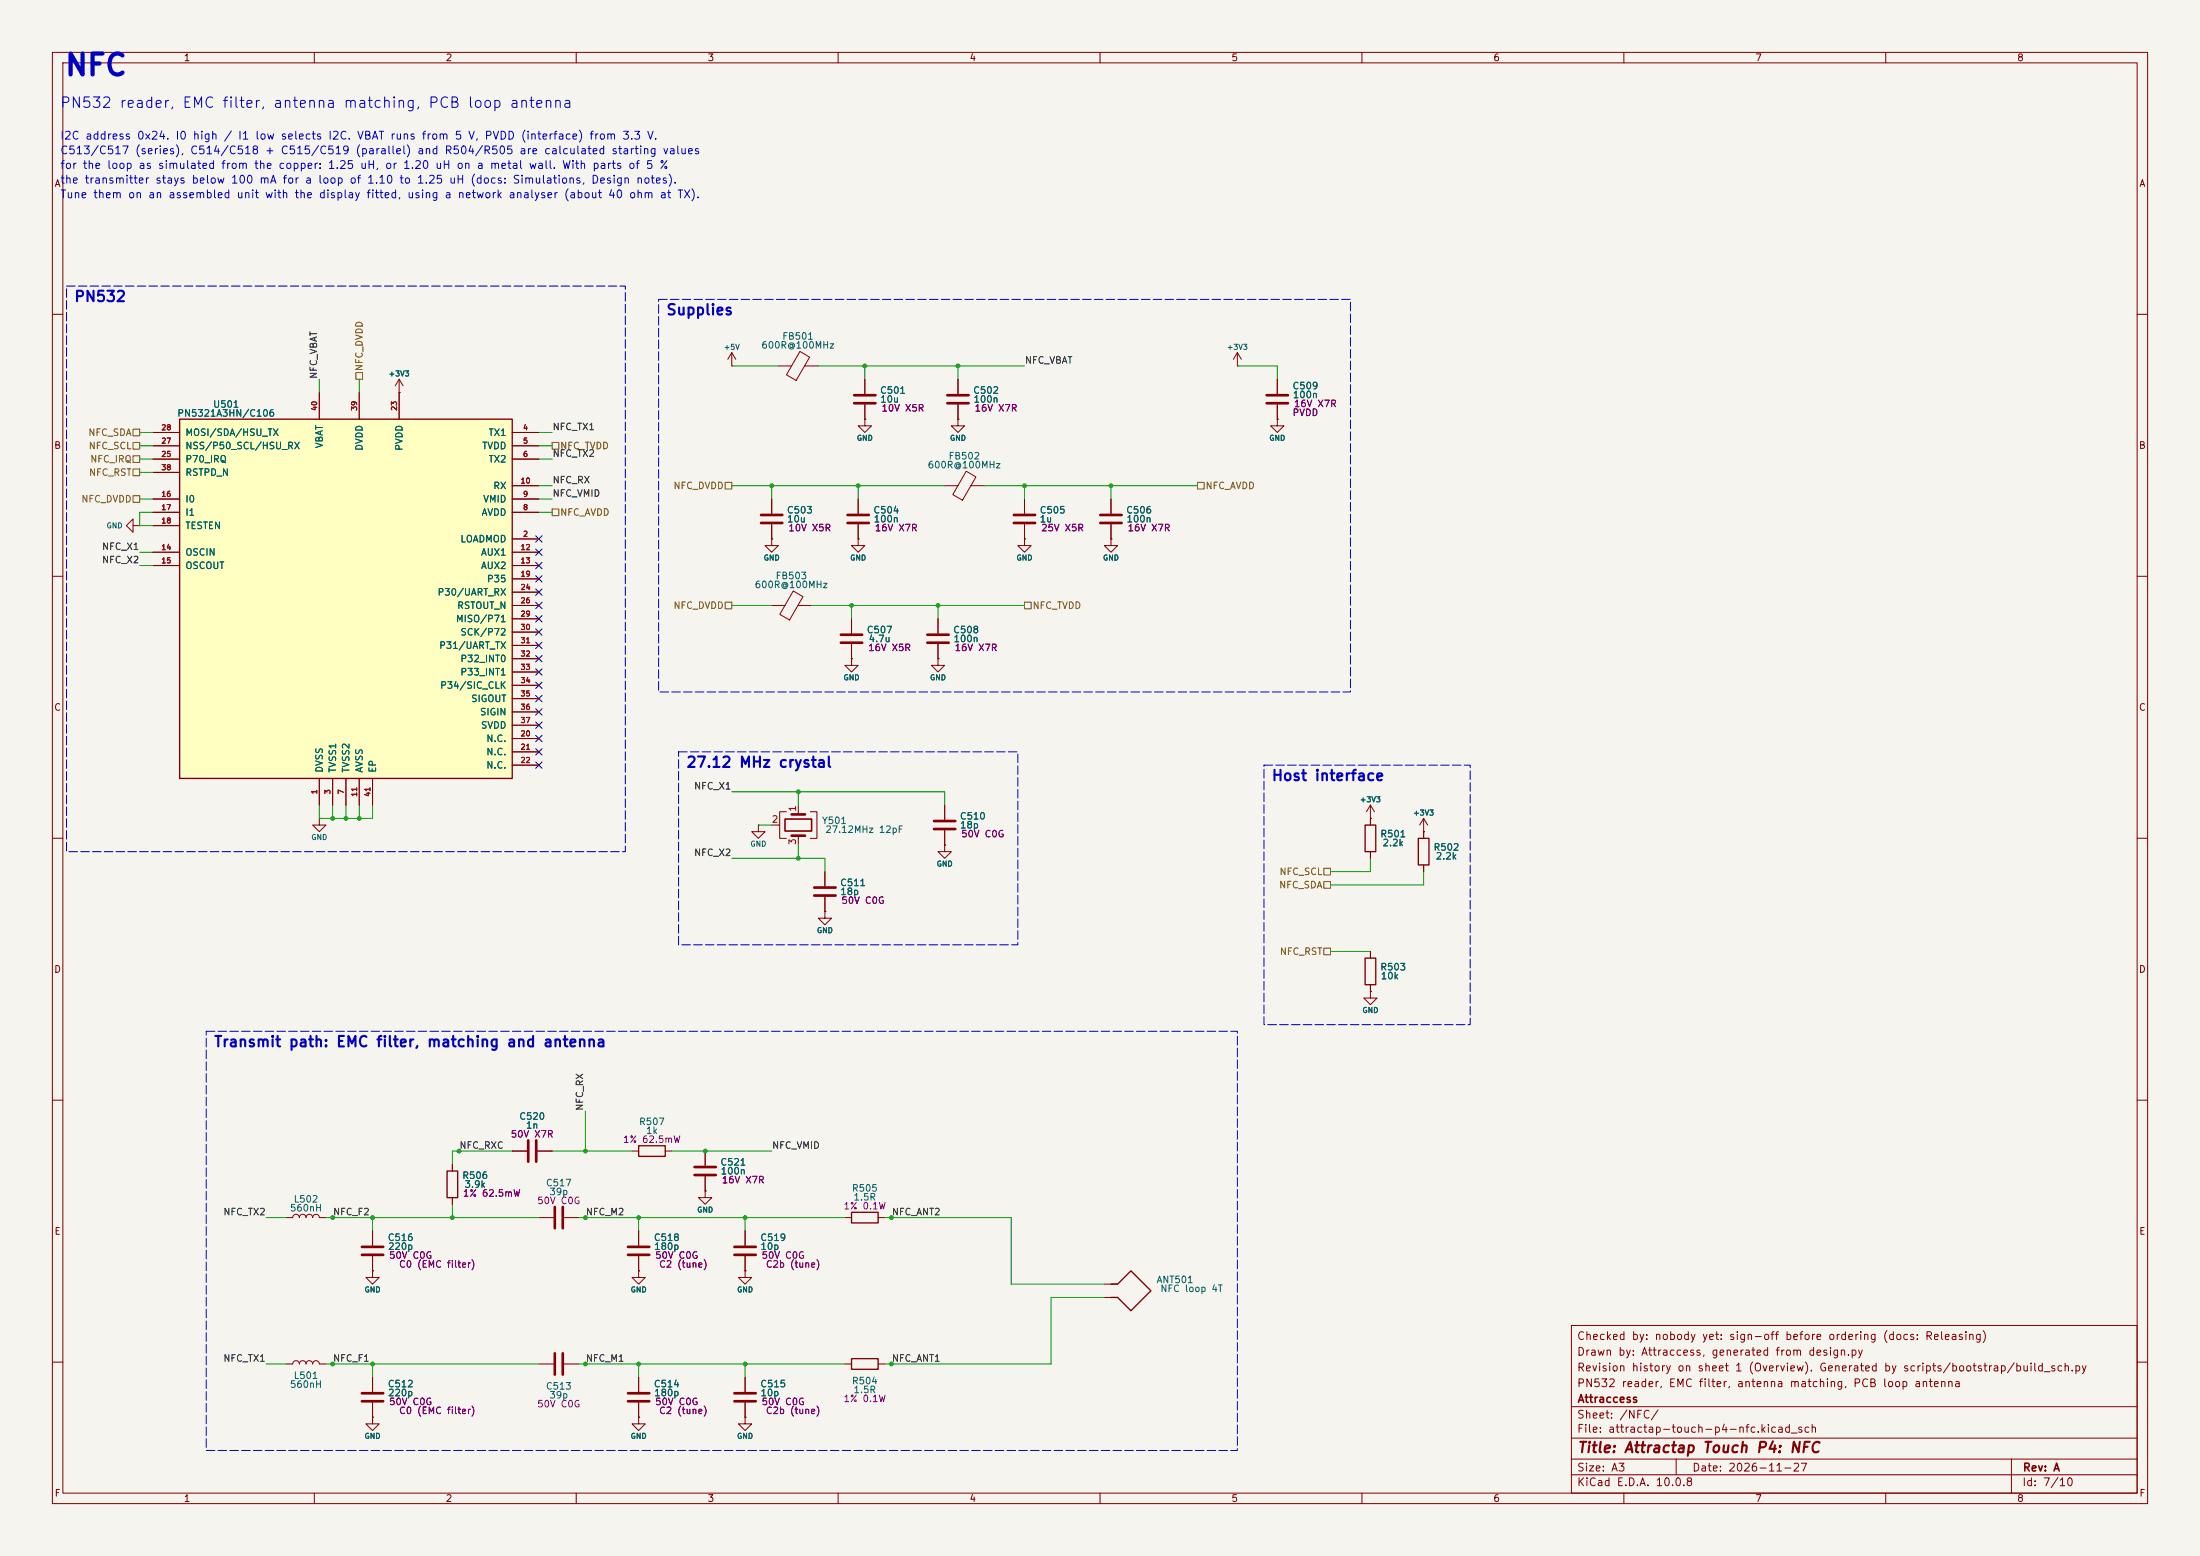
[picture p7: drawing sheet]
<svg xmlns="http://www.w3.org/2000/svg" width="420mm" height="297mm" viewBox="0 0 420 297" stroke-linecap="round" stroke-linejoin="round" font-family="sans-serif">
<path d="M0 0h420v297h-420z" fill="#f5f4ef" stroke="#f5f4ef" stroke-width=".19"/>
<g fill="none" stroke="#840000" stroke-width=".19">
<path d="M10 10h400v277h-400zM12 12h396v273h-396zM60 10v2M110 10v2M160 10v2M210 10v2M260 10v2M310 10v2M360 10v2M10 60h2M139.7 69.9h.1M139.7 67.3l-.8 1.3"/>
<path d="M139.7 67.3l.8 1.3M139.7 67.3v2.6M148.6 69.9h2.5M152.7 67.1l1.9 1.1-2.6 4.4-1.9-1zM153.6 69.9h2.6M165.1 72.4v2.8M165.1 77.2v2.8M182.9 72.4v2.8M182.9 77.2v2.8M236.2 69.9h.1M236.2 67.3l-.7 1.3M236.2 67.3l.8 1.3"/>
<path d="M236.2 67.3v2.6M408 60h2M147.3 95.3v2.7M163.8 95.3v2.7M165.1 80v1.3h1.3l-1.3 1.3-1.3-1.3h1.3M165.1 80h.1M180.3 92.7h2.6M182.9 80v1.3h1.2l-1.2 1.3-1.3-1.3h1.3M182.9 80h.1M184.5 89.9l1.8 1.1-2.6 4.5-1.8-1.1zM185.4 92.7h2.6M212.1 95.3v2.7"/>
<path d="M10 110h2M147.3 102.9v1.2h1.3l-1.3 1.3-1.3-1.3h1.3M147.3 102.9h.1M147.3 100.1v2.8M147.3 115.6h2.6M151.4 112.8l1.9 1.1-2.6 4.4-1.8-1zM152.3 115.6h2.6M162.6 118.1v2.8M163.8 102.9v1.2h1.3l-1.3 1.3-1.2-1.3h1.2M163.8 102.9h.1M163.8 100.1v2.8M179.1 118.1v2.8"/>
<path d="M212.1 102.9v1.2h1.3l-1.3 1.3-1.3-1.3h1.3M212.1 102.9h.1M212.1 100.1v2.8M408 110h2M162.6 125.7v1.3h1.2l-1.2 1.3-1.3-1.3h1.3M162.6 125.7h.1M162.6 122.9v2.8M179.1 125.7v1.3h1.2l-1.2 1.3-1.3-1.3h1.3M179.1 125.7h.1M179.1 122.9v2.8M10 160h2M61 156.2v1.3h1.2l-1.2 1.3-1.3-1.3h1.3"/>
<path d="M61 156.2h.1M144.8 157.5v1.3h1.2l-1.2 1.2-1.3-1.2h1.3M144.8 157.5h.1M147.3 157.5h1.5M150.1 154.9h-1.3v5.1h1.3M152.4 153.7v1.7M152.4 159.5v1.8M154.7 154.9h1.3v5.1h-1.3M180.3 153.7v2.8M180.3 158.5v2.8M408 160h2M157.5 174v1.3h1.2l-1.2 1.2-1.3-1.2h1.3"/>
<path d="M157.5 174h.1M157.5 166.4v2.8M157.5 171.2v2.8M180.3 161.3v1.3h1.3l-1.3 1.2-1.2-1.2h1.2M180.3 161.3h.1M10 210h2M97.8 219.7h2.8M102.6 219.7h2.8M120.6 219.7h1.3M127 219.7h1.3M134.6 219.7v2.8M408 210h2"/>
<path d="M54.6 232.4h1.3a.64 .64 0 0 1 .6-.6 .64 .64 0 0 1 .6 .6 .64 .64 0 0 1 .7-.6 .64 .64 0 0 1 .6 .6 .64 .64 0 0 1 .7-.6 .64 .64 0 0 1 .6 .6 .64 .64 0 0 1 .6-.6 .64 .64 0 0 1 .7 .6h1.2M71.1 234.9v2.8M71.1 239.8v2.8M86.4 222.2v1.3M86.4 228.6v1.3M102.9 232.4h2.8M107.7 232.4h2.8M121.9 234.9v2.8M121.9 239.8v2.8M134.6 227.3v1.3h1.3l-1.3 1.3-1.3-1.3h1.3M134.6 227.3h.1M134.6 224.5v2.8"/>
<path d="M71.1 242.6v1.2h1.3l-1.3 1.3-1.3-1.3h1.3M71.1 242.6h.1M121.9 242.6v1.2h1.3l-1.3 1.3-1.3-1.3h1.3M121.9 242.6h.1M142.2 242.6v1.2h1.3l-1.3 1.3-1.2-1.3h1.2M142.2 242.6h.1M210.8 245.1h2.6M210.8 247.6h2.6M300 253h108v32h-108zM10 260h2M300 278.5h108M300 274.5h108"/>
<path d="M300 268.5h108M320 278.5v3M384 278.5v6.5M408 260h2M60 285v2M110 285v2M160 285v2M210 285v2M260 285v2M300 281.5h108M310 285v2M360 285v2"/>
</g>
<g fill="none" stroke="#840000" stroke-width=".51">
<path d="M163.1 75.4h4M163.1 77h4M180.8 75.4h4.1M180.8 77h4.1M145.3 98.3h4.1M145.3 99.8h4.1M161.8 98.3h4.1M161.8 99.8h4.1M210.1 98.3h4M210.1 99.8h4M160.5 121.2h4.1M160.5 122.7h4.1"/>
<path d="M177 121.2h4.1M177 122.7h4.1M151.1 155.4h2.6M151.1 159.5h2.6M178.3 156.7h4.1M178.3 158.2h4.1M155.4 169.4h4.1M155.4 170.9h4.1M100.8 217.7v4M102.4 217.7v4M69.1 238h4.1M69.1 239.5h4.1"/>
<path d="M105.9 230.4v4M107.4 230.4v4M119.9 238h4.1M119.9 239.5h4.1M132.6 222.8h4.1M132.6 224.3h4.1"/>
</g>
<path d="M121.9 218.7h5.1v2h-5.1zM85.3 223.5h2.1v5.1h-2.1zM212.1 245.1h1.3l2.5-2.5 3.8 3.8-3.8 3.8-2.5-2.6h-1.3" fill="none" stroke="#840000" stroke-width=".25"/>
<path d="M149.9 156.3h5v2.3h-5z" fill="none" stroke="#840000" stroke-width=".3"/>
<path d="M34.3 80h63.5v68.6h-63.5z" fill="#ffffc2"/>
<path d="M34.3 80h63.5v68.6h-63.5zM260.6 157.5h2v5.1h-2zM270.8 160h2v5.1h-2zM260.6 182.9h2v5.1h-2zM162.6 231.4h5v2h-5zM162.6 259.3h5v2.1h-5z" fill="none" stroke="#840000" stroke-width=".25"/>
<g fill="none" stroke="#840000" stroke-width=".19">
<path d="M61 74.9v5.1M68.6 74.9v5.1M76.2 74.9h.1M76.2 72.4v7.6M76.2 72.4l-.8 1.3M76.2 72.4l.8 1.3M165.1 72.4v2.8M165.1 77.2v2.8M182.9 72.4v2.8M182.9 77.2v2.8M243.8 72.4v2.8M243.8 77.2v2.8"/>
<path d="M29.2 82.6h5.1M29.2 85.1h5.1M29.2 87.6h5.1M29.2 97.8h5.1M29.2 95.3h5.1M29.2 90.2h5.1M97.8 82.6h5.1M97.8 85.1h5.1M97.8 87.6h5.1M97.8 97.8h5.1M97.8 95.3h5.1M97.8 92.7h5.1"/>
<path d="M147.3 95.3v2.7M163.8 95.3v2.7M165.1 80h.1M182.9 80h.1M195.6 95.3v2.7M212.1 95.3v2.7M243.8 80v1.3h1.3l-1.3 1.3-1.2-1.3h1.2M243.8 80h.1M25.4 100.3v-1.2l-1.3 1.2 1.3 1.3v-1.3h1.3M26.7 100.3h.1M29.2 105.4h5.1M29.2 108h5.1"/>
<path d="M29.2 100.3h5.1M97.8 102.9h5.1M97.8 105.4h5.1M97.8 108h5.1M97.8 110.5h5.1M97.8 113h5.1M97.8 115.6h5.1M97.8 118.1h5.1M147.3 102.9h.1M147.3 100.1v2.8M162.6 118.1v2.8M163.8 102.9h.1"/>
<path d="M163.8 100.1v2.8M179.1 118.1v2.8M195.6 102.9v1.2h1.2l-1.2 1.3-1.3-1.3h1.3M195.6 102.9h.1M195.6 100.1v2.8M212.1 102.9h.1M212.1 100.1v2.8M97.8 120.7h5.1M97.8 123.2h5.1M97.8 125.7h5.1M97.8 128.3h5.1M97.8 130.8h5.1"/>
<path d="M97.8 133.4h5.1M97.8 135.9h5.1M97.8 138.4h5.1M162.6 125.7h.1M162.6 122.9v2.8M179.1 125.7h.1M179.1 122.9v2.8M61 148.6v5.1M63.5 148.6v5.1M66 148.6v5.1M68.6 148.6v5.1M71.1 148.6v5.1"/>
<path d="M97.8 141h5.1M97.8 143.5h5.1M97.8 146.1h5.1M180.3 153.7v2.8M180.3 158.5v2.8M261.6 156.2h.1M261.6 153.7v3.8M261.6 153.7l-.7 1.2M261.6 153.7l.8 1.2M271.8 158.8h.1M271.8 156.2l-.8 1.3M271.8 156.2l.7 1.3"/>
<path d="M271.8 156.2v3.8M157.5 174h.1M157.5 166.4v2.8M157.5 171.2v2.8M180.3 161.3h.1M261.6 162.6v1.2M271.8 165.1v1.3M261.6 189.2v1.3h1.3l-1.3 1.3-1.3-1.3h1.3M261.6 189.2h.1M261.6 181.6v1.3M261.6 188v1.2M97.8 219.7h2.8"/>
<path d="M102.6 219.7h2.8M134.6 219.7v2.8M71.1 234.9v2.8M71.1 239.8v2.8M86.4 222.2v1.3M86.4 228.6v1.3M121.9 234.9v2.8M121.9 239.8v2.8M134.6 227.3h.1M134.6 224.5v2.8M142.2 234.9v2.8M142.2 239.8v2.8"/>
<path d="M161.3 232.4h1.3M167.6 232.4h1.3M71.1 242.6h.1M121.9 242.6h.1M142.2 242.6h.1M54.6 260.3h1.3a.64 .64 0 0 1 .6-.6 .64 .64 0 0 1 .6 .6 .64 .64 0 0 1 .7-.6 .64 .64 0 0 1 .6 .6 .64 .64 0 0 1 .7-.6 .64 .64 0 0 1 .6 .6 .64 .64 0 0 1 .6-.6 .64 .64 0 0 1 .7 .6h1.2M71.1 270.5v1.3h1.3l-1.3 1.2-1.3-1.2h1.3M71.1 270.5h.1M71.1 262.9v2.8M71.1 267.7v2.8M102.9 260.3h2.8M107.7 260.3h2.8"/>
<path d="M121.9 270.5v1.3h1.3l-1.3 1.2-1.3-1.2h1.3M121.9 270.5h.1M121.9 262.9v2.8M121.9 267.7v2.8M142.2 270.5v1.3h1.3l-1.3 1.2-1.2-1.2h1.2M142.2 270.5h.1M142.2 262.9v2.8M142.2 267.7v2.8M161.3 260.3h1.3M167.6 260.3h1.3"/>
</g>
<g fill="none" stroke="#840000" stroke-width=".51">
<path d="M241.8 75.4h4.1M241.8 77h4.1M193.5 98.3h4.1M193.5 99.8h4.1M140.2 238h4.1M140.2 239.5h4.1M105.9 258.3v4.1M107.4 258.3v4.1M69.1 265.9h4.1M69.1 267.5h4.1M119.9 265.9h4.1M119.9 267.5h4.1"/>
<path d="M140.2 265.9h4.1M140.2 267.5h4.1"/>
</g>
<g fill="none" stroke="#725600" stroke-width=".19">
<path d="M67.9 71.1h1.3v1.3h-1.3zM25.4 84.5h1.3v1.2h-1.3zM25.4 89.5h1.3v1.3h-1.3zM25.4 94.6h1.3v1.3h-1.3zM25.4 81.9h1.3v1.3h-1.3zM25.4 87h1.3v1.3h-1.3zM105.4 84.5h1.3v1.2h-1.3zM105.4 97.2h1.3v1.2h-1.3zM138.4 92.1h1.3v1.2h-1.3zM228.6 92.1h1.3v1.2h-1.3zM138.4 114.9h1.3v1.3h-1.3zM195.6 114.9h1.2v1.3h-1.2z"/>
<path d="M252.7 165.7h1.3v1.3h-1.3zM252.7 168.3h1.3v1.2h-1.3zM252.7 181h1.3v1.2h-1.3z"/>
</g>
<g fill="none" stroke="#009600" stroke-width=".19">
<path d="M61 72.4v2.5M68.6 72.4v2.5M139.7 69.9h8.9M156.2 69.9h39.4M165.1 69.9v2.5M182.9 69.9v2.5M236.2 69.9h7.6v2.5M26.7 87.6h2.5M26.7 85.1h2.5M26.7 82.6h2.5M26.7 90.2h2.5M26.7 95.3h2.5"/>
<path d="M29.2 97.8h-2.5v2.5h2.5M102.9 92.7h2.5M102.9 87.6h2.5M102.9 85.1h2.5M102.9 82.6h2.5M102.9 97.8h2.5M102.9 95.3h2.5M139.7 92.7h40.6M147.3 92.7v2.6M163.8 92.7v2.6M188 92.7h40.6M195.6 92.7v2.6"/>
<path d="M212.1 92.7v2.6M26.7 105.4h2.5M26.7 108h2.5M139.7 115.6h7.6M154.9 115.6h40.7M162.6 115.6v2.5M179.1 115.6v2.5M61 153.7v2.5h10.1v-2.5M63.5 153.7v2.5M66 153.7v2.5M68.6 153.7v2.5M139.7 151.1h40.6v2.6"/>
<path d="M144.8 157.5h2.5M152.4 151.1v2.6M139.7 163.8h17.8v2.6M152.4 161.3v2.5M261.6 163.8v2.6h-7.6M271.8 166.4v2.5h-17.8M254 181.6h7.6M97.8 219.7h-11.4v2.5M105.4 219.7h15.2M111.8 212.1v7.6M128.3 219.7h19M50.8 232.4h3.8"/>
<path d="M62.2 232.4h40.7M71.1 232.4v2.5M86.4 229.9v2.5M110.5 232.4h50.8M121.9 232.4v2.5M142.2 232.4v2.5M168.9 232.4h24.1v12.7h17.8M210.8 247.6h-10.1v12.7h-31.8M50.8 260.3h3.8M62.2 260.3h40.7M71.1 260.3v2.6M110.5 260.3h50.8"/>
<path d="M121.9 260.3v2.6M142.2 260.3v2.6"/>
</g>
<g fill="none" stroke="#000084" stroke-width=".19">
<path d="M102.3 117.5l1.2 1.2M102.3 115l1.2 1.2M102.3 112.4l1.2 1.2M102.3 109.9l1.2 1.2M102.3 107.3l1.2 1.3M102.3 104.8l1.2 1.2M102.3 102.3l1.2 1.2M103.5 117.5l-1.2 1.2M103.5 115l-1.2 1.2M103.5 112.4l-1.2 1.2M103.5 109.9l-1.2 1.2M103.5 107.3l-1.2 1.3"/>
<path d="M103.5 104.8l-1.2 1.2M103.5 102.3l-1.2 1.2M102.3 137.8l1.2 1.2M102.3 132.7l1.2 1.3M102.3 135.3l1.2 1.2M102.3 120l1.2 1.3M102.3 122.6l1.2 1.2M102.3 125.1l1.2 1.2M102.3 127.7l1.2 1.2M102.3 130.2l1.2 1.2M103.5 137.8l-1.2 1.2M103.5 132.7l-1.2 1.3"/>
<path d="M103.5 135.3l-1.2 1.2M103.5 120l-1.2 1.3M103.5 122.6l-1.2 1.2M103.5 125.1l-1.2 1.2M103.5 127.7l-1.2 1.2M103.5 130.2l-1.2 1.2M102.3 140.4l1.2 1.2M102.3 142.9l1.2 1.2M102.3 145.4l1.2 1.3M103.5 140.4l-1.2 1.2M103.5 142.9l-1.2 1.2M103.5 145.4l-1.2 1.3"/>
</g>
<path d="M12.7 54.6h106.7v108h-106.7zM125.7 57.2h132.1v74.9h-132.1zM129.5 143.5h64.8v36.8h-64.8zM241.3 146.1h39.4v49.5h-39.4zM39.4 196.9h196.8v80h-196.8z" fill="none" stroke="#0000c2" stroke-width=".19" stroke-dasharray="1.6 .6"/>
<g fill="#009600">
<circle cx="170.2" cy="260.3" r=".46"/>
<circle cx="170.2" cy="232.4" r=".46"/>
<circle cx="71.1" cy="232.4" r=".46"/>
<circle cx="86.4" cy="232.4" r=".46"/>
<circle cx="63.5" cy="260.3" r=".46"/>
<circle cx="71.1" cy="260.3" r=".46"/>
<circle cx="87.6" cy="219.7" r=".46"/>
<circle cx="63.5" cy="232.4" r=".46"/>
<circle cx="66" cy="156.2" r=".46"/>
<circle cx="68.6" cy="156.2" r=".46"/>
<circle cx="63.5" cy="156.2" r=".46"/>
<circle cx="111.8" cy="219.7" r=".46"/>
<circle cx="111.8" cy="260.3" r=".46"/>
<circle cx="121.9" cy="260.3" r=".46"/>
<circle cx="142.2" cy="260.3" r=".46"/>
<circle cx="134.6" cy="219.7" r=".46"/>
<circle cx="142.2" cy="232.4" r=".46"/>
<circle cx="121.9" cy="232.4" r=".46"/>
<circle cx="111.8" cy="232.4" r=".46"/>
<circle cx="163.8" cy="92.7" r=".46"/>
<circle cx="147.3" cy="92.7" r=".46"/>
<circle cx="162.6" cy="115.6" r=".46"/>
<circle cx="179.1" cy="115.6" r=".46"/>
<circle cx="152.4" cy="151.1" r=".46"/>
<circle cx="152.4" cy="163.8" r=".46"/>
<circle cx="182.9" cy="69.9" r=".46"/>
<circle cx="165.1" cy="69.9" r=".46"/>
<circle cx="195.6" cy="92.7" r=".46"/>
<circle cx="212.1" cy="92.7" r=".46"/>
</g>
<text font-size="4" fill="#0000c2" x="12.1" y="15.4">NFC</text>
<g font-size="2" fill="#0000c2">
<text x="11.3" y="21.1">PN532 reader, EMC filter, antenna matching, PCB loop antenna</text>
<text x="14" y="58.1">PN532</text>
<text x="127.1" y="60.6">Supplies</text>
<text x="130.9" y="147">27.12 MHz crystal</text>
<text x="242.6" y="149.5">Host interface</text>
<text x="40.7" y="200.3">Transmit path: EMC filter, matching and antenna</text>
</g>
<text font-size="2" fill="#840000" x="301" y="277.8">Title: Attractap Touch P4: NFC</text>
<g font-size="1.5" fill="#0000c2">
<text x="11.4" y="29.8">C513/C517 (series), C514/C518 + C515/C519 (parallel) and R504/R505 are calculated starting values</text>
<text x="11.4" y="27">I2C address 0x24. I0 high / I1 low selects I2C. VBAT runs from 5 V, PVDD (interface) from 3.3 V.</text>
<text x="11.4" y="35.4">the transmitter stays below 100 mA for a loop of 1.10 to 1.25 uH (docs: Simulations, Design notes).</text>
<text x="11.4" y="32.6">for the loop as simulated from the copper: 1.25 uH, or 1.20 uH on a metal wall. With parts of 5 %</text>
<text x="11.4" y="38.2">Tune them on an assembled unit with the display fitted, using a network analyser (about 40 ohm at TX).</text>
</g>
<g font-size="1.5" fill="#840000">
<text x="300.9" y="256.1">Checked by: nobody yet: sign-off before ordering (docs: Releasing)</text>
<text x="300.9" y="262.1">Revision history on sheet 1 (Overview). Generated by scripts/bootstrap/build_sch.py</text>
<text x="300.9" y="259.1">Drawn by: Attraccess, generated from design.py</text>
<text x="300.9" y="265.1">PN532 reader, EMC filter, antenna matching, PCB loop antenna</text>
<text x="301" y="268.1">Attraccess</text>
<text x="300.9" y="273.8">File: attractap-touch-p4-nfc.kicad_sch</text>
<text x="300.9" y="271.1">Sheet: /NFC/</text>
<text x="300.9" y="281.2">Size: A3</text>
<text x="322.9" y="281.2">Date: 2026-11-27</text>
<text x="386" y="281.2">Rev: A</text>
<text x="300.9" y="284">KiCad E.D.A. 10.0.8</text>
<text x="385.9" y="284">Id: 7/10</text>
</g>
<g font-size="1.3" fill="#840000">
<text x="35" y="12">1</text>
<text x="85" y="12">2</text>
<text x="135" y="12">3</text>
<text x="185" y="12">4</text>
<text x="235" y="12">5</text>
<text x="285" y="12">6</text>
<text x="335" y="12">7</text>
<text x="385" y="12">8</text>
<text x="10.3" y="36">A</text>
<text x="408.3" y="36">A</text>
<text x="10.2" y="86">B</text>
<text x="408.2" y="86">B</text>
<text x="10.2" y="136">C</text>
<text x="408.2" y="136">C</text>
<text x="10.2" y="186">D</text>
<text x="408.2" y="186">D</text>
<text x="10.3" y="236">E</text>
<text x="408.3" y="236">E</text>
<text x="10.3" y="286">F</text>
<text x="35" y="287">1</text>
<text x="85" y="287">2</text>
<text x="135" y="287">3</text>
<text x="185" y="287">4</text>
<text x="235" y="287">5</text>
<text x="285" y="287">6</text>
<text x="335" y="287">7</text>
<text x="385" y="287">8</text>
<text x="408.3" y="286">F</text>
</g>
<g font-size="1.3" fill="#006464">
<text x="149.2" y="65.1">FB501</text>
<text x="145.2" y="66.8">600R@100MHz</text>
<text x="167.9" y="75.5">C501</text>
<text x="167.9" y="77.2">10u</text>
<text x="185.7" y="75.5">C502</text>
<text x="185.7" y="77.2">100n</text>
<text x="246.6" y="74.6">C509</text>
<text x="246.7" y="76.3">100n</text>
<text x="33.7" y="79.8">PN5321A3HN/C106</text>
<text x="35.3" y="83.5">MOSI/SDA/HSU_TX</text>
<text x="40.6" y="78.1">U501</text>
<text x="93.2" y="83.5">TX1</text>
<text x="35.3" y="88.6">P70_IRQ</text>
<text x="35.3" y="86.1">NSS/P50_SCL/HSU_RX</text>
<text x="61.9" y="85.7" transform="rotate(-90 61.9 85.7)">VBAT</text>
<text x="69.5" y="86.2" transform="rotate(-90 69.5 86.2)">DVDD</text>
<text x="77.2" y="86.2" transform="rotate(-90 77.2 86.2)">PVDD</text>
<text x="92" y="86.1">TVDD</text>
<text x="93.2" y="88.6">TX2</text>
<text x="177" y="89.7">600R@100MHz</text>
<text x="181" y="88">FB502</text>
<text x="35.3" y="91.1">RSTPD_N</text>
<text x="94.1" y="93.7">RX</text>
<text x="35.3" y="96.2">I0</text>
<text x="35.3" y="98.8">I1</text>
<text x="35.3" y="101.3">TESTEN</text>
<text x="91.8" y="98.8">AVDD</text>
<text x="92.1" y="96.2">VMID</text>
<text x="150.1" y="98.3">C503</text>
<text x="150.1" y="100">10u</text>
<text x="166.6" y="98.3">C504</text>
<text x="166.7" y="100">100n</text>
<text x="198.4" y="98.3">C505</text>
<text x="198.4" y="100">1u</text>
<text x="214.9" y="98.3">C506</text>
<text x="214.9" y="100">100n</text>
<text x="35.3" y="106.4">OSCIN</text>
<text x="87.8" y="103.8">LOADMOD</text>
<text x="91.7" y="106.4">AUX1</text>
<text x="35.3" y="108.9">OSCOUT</text>
<text x="83.4" y="114">P30/UART_RX</text>
<text x="91.7" y="108.9">AUX2</text>
<text x="92.9" y="111.5">P35</text>
<text x="144" y="112.6">600R@100MHz</text>
<text x="148" y="110.9">FB503</text>
<text x="86.9" y="119.1">MISO/P71</text>
<text x="87.2" y="116.5">RSTOUT_N</text>
<text x="83.7" y="124.2">P31/UART_TX</text>
<text x="87.8" y="121.6">SCK/P72</text>
<text x="165.4" y="121.2">C507</text>
<text x="165.7" y="122.9">4.7u</text>
<text x="181.9" y="121.2">C508</text>
<text x="181.9" y="122.9">100n</text>
<text x="83.9" y="131.8">P34/SIC_CLK</text>
<text x="87.8" y="126.7">P32_INT0</text>
<text x="87.8" y="129.2">P33_INT1</text>
<text x="89.8" y="134.3">SIGOUT</text>
<text x="91.5" y="136.9">SIGIN</text>
<text x="91.7" y="139.4">SVDD</text>
<text x="92.7" y="141.9">N.C.</text>
<text x="61.9" y="147.6" transform="rotate(-90 61.9 147.6)">DVSS</text>
<text x="64.5" y="147.6" transform="rotate(-90 64.5 147.6)">TVSS1</text>
<text x="67" y="147.6" transform="rotate(-90 67 147.6)">TVSS2</text>
<text x="69.5" y="147.6" transform="rotate(-90 69.5 147.6)">AVSS</text>
<text x="72.1" y="147.6" transform="rotate(-90 72.1 147.6)">EP</text>
<text x="92.7" y="144.5">N.C.</text>
<text x="92.7" y="147">N.C.</text>
<text x="156.8" y="157.6">Y501</text>
<text x="157.4" y="159.3">27.12MHz 12pF</text>
<text x="183.1" y="156.7">C510</text>
<text x="183.2" y="158.4">18p</text>
<text x="263.4" y="160.1">R501</text>
<text x="263.8" y="161.8">2.2k</text>
<text x="273.6" y="162.7">R502</text>
<text x="274" y="164.4">2.2k</text>
<text x="160.3" y="169.4">C511</text>
<text x="160.3" y="171.1">18p</text>
<text x="263.4" y="185.5">R503</text>
<text x="263.5" y="187.2">10k</text>
<text x="99" y="214">C520</text>
<text x="100.3" y="215.7">1n</text>
<text x="121.9" y="215.1">R507</text>
<text x="123.2" y="216.8">1k</text>
<text x="88.1" y="225.3">R506</text>
<text x="88.6" y="227">3.9k</text>
<text x="104.1" y="226.7">C517</text>
<text x="137.4" y="222.8">C521</text>
<text x="137.5" y="224.5">100n</text>
<text x="162.5" y="227.8">R505</text>
<text x="55.2" y="231.5">560nH</text>
<text x="56" y="229.8">L502</text>
<text x="104.8" y="228.4">39p</text>
<text x="162.8" y="229.5">1.5R</text>
<text x="73.9" y="237.2">C516</text>
<text x="74" y="238.9">220p</text>
<text x="124.7" y="237.2">C518</text>
<text x="124.8" y="238.9">180p</text>
<text x="145" y="237.2">C519</text>
<text x="145.1" y="238.9">10p</text>
<text x="220.7" y="245.2">ANT501</text>
<text x="221.4" y="246.9">NFC loop 4T</text>
<text x="56" y="263.5">L501</text>
<text x="55.2" y="265.2">560nH</text>
<text x="73.9" y="265.1">C512</text>
<text x="74" y="266.8">220p</text>
<text x="104.1" y="265.5">C513</text>
<text x="104.8" y="267.2">39p</text>
<text x="124.7" y="265.1">C514</text>
<text x="124.8" y="266.8">180p</text>
<text x="145" y="265.1">C515</text>
<text x="145.1" y="266.8">10p</text>
<text x="162.5" y="264.5">R504</text>
<text x="162.8" y="266.2">1.5R</text>
</g>
<g font-size="1.3" fill="#725600">
<text x="69.5" y="71" transform="rotate(-90 69.5 71)">NFC_DVDD</text>
<text x="16.8" y="83.5">NFC_SDA</text>
<text x="16.8" y="86.1">NFC_SCL</text>
<text x="17.1" y="88.6">NFC_IRQ</text>
<text x="106.8" y="86.1">NFC_TVDD</text>
<text x="16.9" y="91.1">NFC_RST</text>
<text x="128.5" y="93.7">NFC_DVDD</text>
<text x="230" y="93.7">NFC_AVDD</text>
<text x="15.4" y="96.2">NFC_DVDD</text>
<text x="106.8" y="98.8">NFC_AVDD</text>
<text x="128.5" y="116.5">NFC_DVDD</text>
<text x="197" y="116.5">NFC_TVDD</text>
<text x="244.1" y="167.3">NFC_SCL</text>
<text x="244.1" y="169.9">NFC_SDA</text>
<text x="244.2" y="182.6">NFC_RST</text>
</g>
<g font-size="1.3" fill="#0f0f0f">
<text x="195.6" y="69.7">NFC_VBAT</text>
<text x="60.8" y="72.4" transform="rotate(-90 60.8 72.4)">NFC_VBAT</text>
<text x="105.4" y="82.4">NFC_TX1</text>
<text x="105.4" y="87.5">NFC_TX2</text>
<text x="105.4" y="95.1">NFC_VMID</text>
<text x="105.4" y="92.6">NFC_RX</text>
<text x="19.4" y="105.3">NFC_X1</text>
<text x="19.4" y="107.8">NFC_X2</text>
<text x="132.4" y="151">NFC_X1</text>
<text x="132.4" y="163.7">NFC_X2</text>
<text x="111.6" y="212.1" transform="rotate(-90 111.6 212.1)">NFC_RX</text>
<text x="87.6" y="219.6">NFC_RXC</text>
<text x="147.3" y="219.6">NFC_VMID</text>
<text x="42.5" y="232.3">NFC_TX2</text>
<text x="63.5" y="232.3">NFC_F2</text>
<text x="111.7" y="232.3">NFC_M2</text>
<text x="170.2" y="232.3">NFC_ANT2</text>
<text x="42.5" y="260.2">NFC_TX1</text>
<text x="63.5" y="260.2">NFC_F1</text>
<text x="111.7" y="260.2">NFC_M1</text>
<text x="170.2" y="260.2">NFC_ANT1</text>
</g>
<g font-size="1.3" fill="#840084">
<text x="168.2" y="78.9">10V X5R</text>
<text x="185.9" y="78.9">16V X7R</text>
<text x="246.6" y="79.7">PVDD</text>
<text x="246.9" y="78">16V X7R</text>
<text x="150.4" y="101.7">10V X5R</text>
<text x="166.9" y="101.7">16V X7R</text>
<text x="198.6" y="101.7">25V X5R</text>
<text x="215.2" y="101.7">16V X7R</text>
<text x="165.6" y="124.6">16V X5R</text>
<text x="182.1" y="124.6">16V X7R</text>
<text x="183.4" y="160.1">50V C0G</text>
<text x="160.5" y="172.8">50V C0G</text>
<text x="97.4" y="217.4">50V X7R</text>
<text x="118.8" y="218.5">1% 62.5mW</text>
<text x="137.7" y="226.2">16V X7R</text>
<text x="88.3" y="228.7">1% 62.5mW</text>
<text x="102.4" y="230.1">50V C0G</text>
<text x="160.9" y="231.2">1% 0.1W</text>
<text x="74.2" y="240.6">50V C0G</text>
<text x="76.1" y="242.3">C0 (EMC filter)</text>
<text x="125" y="240.6">50V C0G</text>
<text x="125.7" y="242.3">C2 (tune)</text>
<text x="145.3" y="240.6">50V C0G</text>
<text x="146.1" y="242.3">C2b (tune)</text>
<text x="74.2" y="268.5">50V C0G</text>
<text x="102.4" y="268.9">50V C0G</text>
<text x="125" y="268.5">50V C0G</text>
<text x="145.3" y="268.5">50V C0G</text>
<text x="160.9" y="267.9">1% 0.1W</text>
<text x="76.1" y="270.2">C0 (EMC filter)</text>
<text x="125.7" y="270.2">C2 (tune)</text>
<text x="146.1" y="270.2">C2b (tune)</text>
</g>
<g font-size="1.3" fill="#a90000">
<text x="152.3" y="155" transform="rotate(-90 152.3 155)">1</text>
<text x="147.2" y="157.3">2</text>
<text x="152.3" y="161.4" transform="rotate(-90 152.3 161.4)">3</text>
</g>
<g font-size="1" fill="#006464">
<text x="138.1" y="67">+5V</text>
<text x="234.1" y="67">+3V3</text>
<text x="74.1" y="72.1">+3V3</text>
<text x="163.5" y="84.4">GND</text>
<text x="181.3" y="84.4">GND</text>
<text x="242.2" y="84.4">GND</text>
<text x="20.2" y="101.1">GND</text>
<text x="145.7" y="107.2">GND</text>
<text x="162.2" y="107.2">GND</text>
<text x="194" y="107.2">GND</text>
<text x="210.5" y="107.2">GND</text>
<text x="160.9" y="130.1">GND</text>
<text x="177.4" y="130.1">GND</text>
<text x="259.5" y="153.4">+3V3</text>
<text x="269.7" y="155.9">+3V3</text>
<text x="59.3" y="160.6">GND</text>
<text x="143.2" y="161.8">GND</text>
<text x="178.7" y="165.6">GND</text>
<text x="155.9" y="178.3">GND</text>
<text x="260" y="193.6">GND</text>
<text x="133" y="231.7">GND</text>
<text x="69.5" y="246.9">GND</text>
<text x="120.3" y="246.9">GND</text>
<text x="140.6" y="246.9">GND</text>
<text x="69.5" y="274.9">GND</text>
<text x="120.3" y="274.9">GND</text>
<text x="140.6" y="274.9">GND</text>
</g>
<g font-size="1" fill="#a90000">
<text x="30.7" y="82.4">28</text>
<text x="60.8" y="78.5" transform="rotate(-90 60.8 78.5)">40</text>
<text x="68.4" y="78.5" transform="rotate(-90 68.4 78.5)">39</text>
<text x="76" y="78.5" transform="rotate(-90 76 78.5)">23</text>
<text x="99.8" y="82.4">4</text>
<text x="30.7" y="87.4">25</text>
<text x="30.7" y="84.9">27</text>
<text x="30.7" y="90">38</text>
<text x="99.8" y="84.9">5</text>
<text x="99.8" y="87.4">6</text>
<text x="30.7" y="95.1">16</text>
<text x="99.3" y="92.5">10</text>
<text x="99.8" y="95.1">9</text>
<text x="30.7" y="97.6">17</text>
<text x="30.7" y="100.1">18</text>
<text x="99.8" y="97.6">8</text>
<text x="30.7" y="105.2">14</text>
<text x="30.7" y="107.8">15</text>
<text x="99.3" y="105.2">12</text>
<text x="99.3" y="107.8">13</text>
<text x="99.8" y="102.7">2</text>
<text x="99.3" y="110.3">19</text>
<text x="99.3" y="112.8">24</text>
<text x="99.3" y="115.4">26</text>
<text x="99.3" y="117.9">29</text>
<text x="99.3" y="120.5">30</text>
<text x="99.3" y="123">31</text>
<text x="99.3" y="125.5">32</text>
<text x="99.3" y="128.1">33</text>
<text x="99.3" y="130.6">34</text>
<text x="99.3" y="133.2">35</text>
<text x="99.3" y="135.7">36</text>
<text x="99.3" y="140.8">20</text>
<text x="99.3" y="143.3">21</text>
<text x="99.3" y="138.2">37</text>
<text x="99.3" y="145.9">22</text>
<text x="60.8" y="151.7" transform="rotate(-90 60.8 151.7)">1</text>
<text x="63.3" y="151.7" transform="rotate(-90 63.3 151.7)">3</text>
<text x="65.9" y="151.7" transform="rotate(-90 65.9 151.7)">7</text>
<text x="68.4" y="152.2" transform="rotate(-90 68.4 152.2)">11</text>
<text x="70.9" y="152.2" transform="rotate(-90 70.9 152.2)">41</text>
</g>
</svg>
